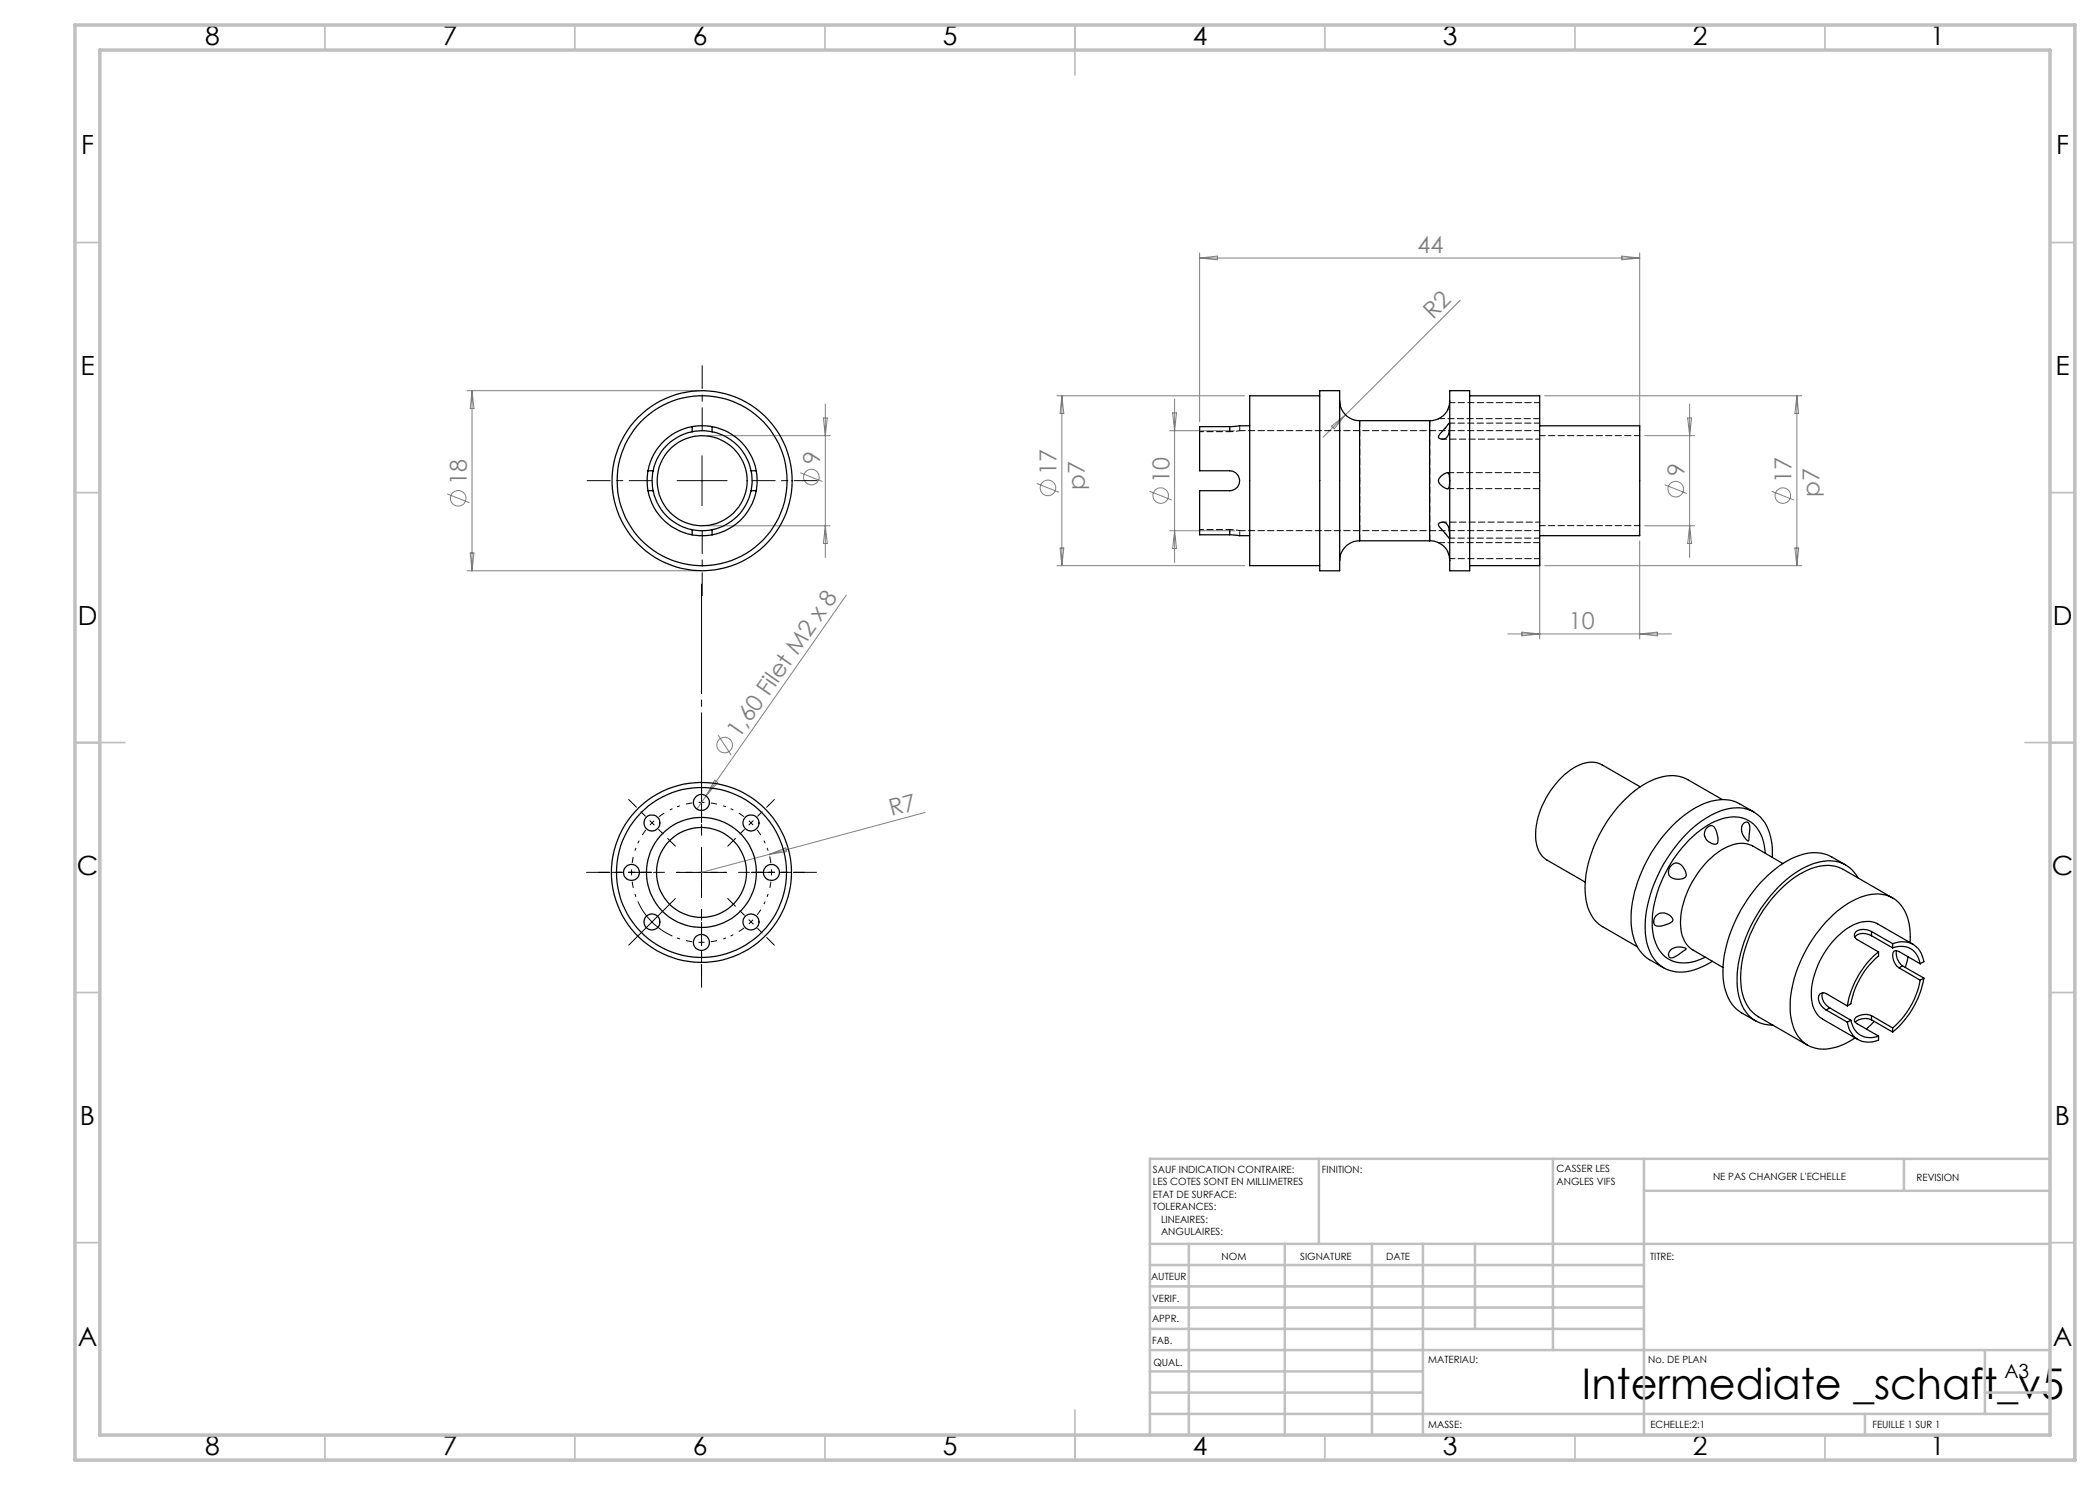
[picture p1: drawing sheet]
<svg xmlns="http://www.w3.org/2000/svg" width="420mm" height="297mm" viewBox="0 0 420 297" stroke-linecap="round" stroke-linejoin="round" font-family="sans-serif">
<g fill="none" stroke="#808080" stroke-width=".2">
<path d="M239.9 50.6v33.7M239.9 51.6h88M239.9 51.6l3.6-.4v.8zM324.4 51.2l3.5 .4-3.5 .4zM327.9 50.6v35.5M93.4 78.1h46M94.4 78.1v36.1M94.4 78.1l.4 3.6h-.7zM211.4 79.2h37.5M212.4 79.2l.4 3.5h-.8zM212.4 79.2v33.9M234.9 79.8v32.7"/>
<path d="M292.1 60l-27.5 27.5M308.9 79.2h51.5M359.4 79.2v33.9M359.4 79.2l.3 3.5h-.7zM89.4 98.8l4.5 1.7M141.4 87.1h24.7M160.1 94.5l4.4 1.8M164.7 83.6h.8l-.4 3.5zM165.1 80.8v30.7M207.4 96.7l4.4 1.8M229.9 98.2l4.5 1.8M233.9 86.1h13"/>
<path d="M234.5 82.6h.8l-.4 3.5zM266.3 85.2l2.8-2.2-2.3 2.8zM328.9 87.1h10M332.9 96.9l4.5 1.8M337.5 83.6h.8l-.4 3.5zM337.9 80.8v30.7M354.3 98.2l4.5 1.8M93.4 114.2h46M94.1 110.6h.7l-.4 3.6zM141.4 105.2h24.7M165.1 105.2l.4 3.5h-.8zM169.3 119l-28.1 40.2"/>
<path d="M211.4 113.1h37.5M212 109.6h.8l-.4 3.5zM233.9 106.1h13M234.9 106.1l.4 3.6h-.8zM307.9 108.7v19.1M308.9 113.1h51.5M327.9 108.2v19.6M328.9 105.2h10M337.9 105.2l.4 3.5h-.8zM359 109.6h.7l-.3 3.5zM301.6 126.8h32.7M304.4 126.4l3.5 .4-3.5 .4z"/>
<path d="M327.9 126.8l3.6-.4v.8zM141.2 159.2l-1.8 2.6M142.9 156l.6 .5-2.3 2.7zM143.6 147l2.6 4M153.8 170.9l3.4-1.3 .1 .7zM153.9 171.1l.1 .7M185 162.5l-44.7 12"/>
<circle cx="91.6" cy="99.7" r="1.55"/>
<circle cx="162.3" cy="95.4" r="1.55"/>
<circle cx="209.6" cy="97.6" r="1.56"/>
<circle cx="232.1" cy="99.1" r="1.56"/>
<circle cx="335.1" cy="97.8" r="1.56"/>
<circle cx="356.6" cy="99.1" r="1.56"/>
<circle cx="144.9" cy="149" r="1.55"/>
</g>
<g fill="none" stroke="#000" stroke-width=".2" stroke-dasharray="30.5 1.3 1.3 1.3" stroke-dashoffset="29.9" stroke-linecap="butt">
<path d="M126.3 174.5a14 14 0 0 0 .9 4.9M126.3 174.5a14 14 0 0 1 .9-4.9M130.4 164.6a14 14 0 0 0-2.8 4.1M130.4 164.6a14 14 0 0 1 4.1-2.9M140.3 160.5a14 14 0 0 0-4.9 .9M140.3 160.5a14 14 0 0 1 4.9 .9M150.2 164.6a14 14 0 0 0-4.1-2.9M150.2 164.6a14 14 0 0 1 2.8 4.1M154.3 174.5a14 14 0 0 0-.9-4.9M154.3 174.5a14 14 0 0 1-.9 4.9M140.3 188.5a14 14 0 0 0 4.9-.9M140.3 188.5a14 14 0 0 1-4.9-.9"/>
<path d="M150.2 184.4a14 14 0 0 0 2.8-4.1M150.2 184.4a14 14 0 0 1-4.1 2.8"/>
</g>
<path d="M135.4 96.1h10M140.4 91.2v9.9M135.3 174.5h10M140.3 169.5v10M127.6 180.3a13.8 13.8 0 0 0 6.9 6.9M133.9 180.9l-7 7" fill="none" stroke="#000" stroke-width=".2"/>
<g fill="none" stroke="#000" stroke-width=".2" stroke-dasharray="30.5 1.3 1.3 1.3">
<path d="M140.3 155.5v-1.6M121.3 174.5h-1.6M126.9 161l-1.2-1.1M131.3 174.5h1.6M133.9 168.1l1.2 1.1M140.3 165.5v1.6M146.7 168.1l-1.2 1.1M149.3 174.5h-1.6M153.7 161l1.2-1.1M159.3 174.5h1.6M126.9 187.9l-1.2 1.1M133.9 180.8l1.2-1.1"/>
<path d="M140.3 193.5v1.6M140.3 183.5v-1.6M146.7 180.8l-1.2-1.1M153.7 187.9l1.2 1.1"/>
</g>
<g fill="none" stroke="#000" stroke-width=".2" stroke-dasharray="30.5 1.3 1.3 1.3" stroke-dashoffset="29.9">
<path d="M126.3 174.5h-5M126.3 174.5h5M130.4 164.6l-3.5-3.6M130.4 164.6l3.5 3.5M140.3 174.5v-5M140.3 174.5h-5M140.3 174.5v5M140.3 174.5h5M140.3 160.5v-5M140.3 160.5v5M150.2 164.6l3.5-3.6M150.2 164.6l-3.5 3.5"/>
<path d="M154.3 174.5h5M154.3 174.5h-5M140.3 188.5v5M140.3 188.5v-5M150.2 184.4l3.5 3.5M150.2 184.4l-3.5-3.6"/>
</g>
<path d="M130.3 174.5h-7.9M140.3 164.5v-8M150.3 174.5h7.9M140.3 184.5v7.9" fill="none" stroke="#000" stroke-width=".2" stroke-dasharray="30.5 1.3 1.3 1.3" stroke-dashoffset="28.4"/>
<path d="M140.3 164.5v-47.7" fill="none" stroke="#000" stroke-width=".2" stroke-dasharray="30.5 1.3 1.3 1.3" stroke-dashoffset="8.6"/>
<path d="M130.4 96.1h-13M140.4 86.1v-13M150.4 96.1h13M140.4 106.1v13M130.3 174.5h-13M150.3 174.5h13M140.3 184.5v13" fill="none" stroke="#000" stroke-width=".2" stroke-dasharray="30.5 1.3 1.3 1.3" stroke-dashoffset="25.9"/>
<g fill="none" stroke="#c0c0c0" stroke-width=".35">
<path d="M65 5v5M115 5v5M165 5v5M215 5v10M265 5v5M315 5v5M365 5v5M15 48.5h5M410 48.5h5M15 98.5h5M410 98.5h5M15 148.5h10"/>
<path d="M405 148.5h10M15 198.5h5M410 198.5h5M15 248.5h5M410 248.5h5M65 287v5M115 287v5M165 287v5M215 282v10M265 287v5M315 287v5M365 287v5"/>
</g>
<g fill="none" stroke="#c0c0c0" stroke-width=".5">
<path d="M263.8 231.8v17M310.6 231.8v38.2M328.8 231.8v55.2M328.8 238.2h81.2M380.8 231.8v6.4M410 231.8h-180v55.2M230 248.8h180M230 257.3h98.8M230 253h98.8M237.8 248.8v38.2M257 248.8v38.2M274.4 248.8v38.2"/>
<path d="M284.6 248.8v38.2M295 248.8v17M230 265.8h98.8M230 261.5h98.8M230 278.5h54.6M230 274.3h54.6M230 270h180M397 278.5h13M397 270v12.8M230 282.8h180M373 282.8v4.2"/>
</g>
<path d="M15 5h400v287h-400zM20 10h390v277h-390z" fill="none" stroke="#c0c0c0" stroke-width=".7"/>
<g fill="none" stroke="#000" stroke-width=".25">
<path d="M263.9 78.1h4v36.1h-4zM263.9 79.2h-14v33.9h14M289.9 78.1h4v36.1h-4zM293.9 79.2h14v33.9h-14M129.6 98.1a10.9 10.9 0 0 0 8.8 8.9M129.6 94.2a11.3 11.3 0 0 0 0 3.9M129.6 98.1h1M129.6 94.2h1M130.6 98.1a9.9 9.9 0 0 0 7.8 7.8M130.6 94.2a9.5 9.5 0 0 0 0 3.9M138.4 86.4a9.9 9.9 0 0 0-7.8 7.8M138.4 85.3a10.9 10.9 0 0 0-8.8 8.9"/>
<path d="M138.4 86.4a9.5 9.5 0 0 1 4 0M138.4 85.3h.1a12 12 0 0 1 3.9 0M138.4 85.3v1.1M142.4 86.4a9.9 9.9 0 0 1 7.8 7.8M142.4 85.3a10.9 10.9 0 0 1 8.8 8.9M142.4 85.3v1.1M150.2 98.1a9.9 9.9 0 0 1-7.8 7.8M150.2 94.2a9.5 9.5 0 0 1 0 3.9M150.2 98.1h1M150.2 94.2h1M151.2 98.1a10.9 10.9 0 0 1-8.8 8.9M151.2 94.2l.1 .1a12 12 0 0 1-.1 3.8"/>
<path d="M249.9 85.2h-2.1l-1.4 .1h-6.5v8.9h6a1.99 1.99 0 0 1 2 1.9 1.99 1.99 0 0 1-2 2h-6v8.9h6.5l1.4 .1h2.1M267.9 80.1a4 4 0 0 0 4 4M271.9 84.1v24.1M271.9 84.1h14M285.9 84.1v24.1M288.3 95.2l.6-.4a.63 .63 0 0 1 .8-.1l.2 .9a2.77 2.77 0 0 1-.3 2.1 2.1 2.1 0 0 1-1.9-1.7zM289.8 84.6l.1 .4a2.95 2.95 0 0 1-.8 2.7l-.9 .1a.51 .51 0 0 1-.5-.4 .51 .51 0 0 1 .2-.5zM289.9 80.1v.2a3.8 3.8 0 0 1-4 3.8M307.9 85.2h20v21.9h-20M138.4 105.9a9.5 9.5 0 0 0 4 0M138.4 107a11.3 11.3 0 0 0 4 0M138.4 105.9v1.1"/>
<path d="M142.4 105.9v1.1M271.9 108.2a3.9 3.9 0 0 0-4 3.9M271.9 108.2h14M285.9 108.2a3.9 3.9 0 0 1 4 3.9M287.8 104.7a1.38 1.38 0 0 1 1.5 0 1.38 1.38 0 0 1 .5 1.4l.1 1.5-1.5-1.7a1.13 1.13 0 0 1-.7-1.2zM328 157.4l-7.6-4.4a5.4 5.4 0 0 0-5.7 .6 16.8 16.8 0 0 0-7.5 14.4 5 5 0 0 0 2.2 4l7.6 4.4M344.5 159.9l-7-4a8.4 8.4 0 0 0-8.1 .6 26.5 26.5 0 0 0-12.4 21.1 8.6 8.6 0 0 0 3.4 7.7l7.1 4.1M334.4 173a1.45 1.45 0 0 1 2.3 .6 1.86 1.86 0 0 1 .4 1.8 2.54 2.54 0 0 1-3.3-.4 1.85 1.85 0 0 1 .6-2zM341.4 165.5a.92 .92 0 0 1 .9-.4 .92 .92 0 0 1 .8 .7l.5 1.7a1.06 1.06 0 0 1-.4 1.3 2.02 2.02 0 0 1-2-1 2.02 2.02 0 0 1 .2-2.3zM348.8 164.6l.3-.2a.75 .75 0 0 1 .9 .9l-.3 2.9a2.77 2.77 0 0 1-1.2-3.3zM350.8 162.4l-2.9-1.6a8.3 8.3 0 0 0-8 .3 27.2 27.2 0 0 0-12.3 15.2 18.5 18.5 0 0 0-.7 11.9 7.3 7.3 0 0 0 3 3.7l2.8 1.7M353.1 170.6a7.7 7.7 0 0 0-3.4-6.5 7.1 7.1 0 0 0-6.6 .1 24 24 0 0 0-11.3 13.3 16.3 16.3 0 0 0-.6 11.2 5.9 5.9 0 0 0 7.4 3.7l2.4-1"/>
<path d="M354.5 171.5a11.1 11.1 0 0 0-2.4-8.1 7.1 7.1 0 0 0-7.8-1.3 22.7 22.7 0 0 0-11 9.8 25.8 25.8 0 0 0-4.2 14.8 8.6 8.6 0 0 0 3.6 6.8 8.1 8.1 0 0 0 7.7-.1l2.1-1.1M356.6 172.7l-6-3.5a5.7 5.7 0 0 0-5.7 .4 18.3 18.3 0 0 0-8.8 15.6 5.5 5.5 0 0 0 2.5 4.8l6 3.5M369.1 173l-2.8-1.6a8.5 8.5 0 0 0-8 .3 27.2 27.2 0 0 0-12.4 15.2 18.2 18.2 0 0 0-.6 11.9 7 7 0 0 0 3 3.8l2.9 1.6M371.6 175.6a6.6 6.6 0 0 0-8.1-3.1 20.5 20.5 0 0 0-10.6 8.2 26.4 26.4 0 0 0-5.4 16.6 8.5 8.5 0 0 0 3.6 6.8l1.8 .8 1.7 .1M378.5 179.6l-9.8-5.7a8.3 8.3 0 0 0-8.2 .6 25.4 25.4 0 0 0-10.8 13.4 18.3 18.3 0 0 0-1 11.7 6.7 6.7 0 0 0 2.9 3.7l9.9 5.8M331.2 183.2a2.07 2.07 0 0 1 3.4 .9 3.9 3.9 0 0 1-3.6 1 1.41 1.41 0 0 1 .2-1.9zM334 190.1a2.87 2.87 0 0 1 3.2-.4l-.1 .2a8.9 8.9 0 0 1-2.9 1.7 .76 .76 0 0 1-.4-1.1zM364.6 198.6a2.46 2.46 0 0 0 1.3 3M374.3 186.3a2.9 2.9 0 0 0-3.1 .1 .95 .95 0 0 0 .2 1.5l4.3 2.5M374.3 187.1a2.49 2.49 0 0 0-3.3 .4M374.3 186.3l4.2 2.4M374.3 187.1l4.2 2.5"/>
<path d="M374.3 186.3v.8M375.7 190.4a17.6 17.6 0 0 0-6.2 10.8M375.7 190.4v.8a16.4 16.4 0 0 0-5.5 9.6l-.7 .4M378.5 188.7a4.3 4.3 0 0 1 6.3 3.6l-.8 .5M378.5 189.6a3.9 3.9 0 0 1 5.5 3.2M378.5 188.7v.9M379.3 190.1v.2a3.2 3.2 0 0 0 1.2 2.9M379.8 193.6l4.2 2.4M380.5 193.2l4.3 2.4M380.5 193.2l-.7 .4M381.6 191.4l-.5 2.1M382 188.5a9.9 9.9 0 0 0-2.8-8.5 7.5 7.5 0 0 0-8-.2 24.6 24.6 0 0 0-11.2 12.7 18.4 18.4 0 0 0-1.4 12.8 6.3 6.3 0 0 0 8 4.3l2.3-.8 2.1-1.2"/>
<path d="M382.6 188.9l-7.1-4.1a6 6 0 0 0-6.2 1 17 17 0 0 0-7 14 5.3 5.3 0 0 0 2.2 4l7.1 4.1M384 192.8l-4.2-2.5-.7-.2a1.05 1.05 0 0 0-.5 1.3 3 3 0 0 0 1.2 2.2M384 196a16.6 16.6 0 0 1-5.5 9.6M384.8 195.6a18 18 0 0 1-6.3 10.8M384.8 195.6l-.8 .4M365.2 202l4.3 2.4M365.9 201.6l4.3 2.4M365.9 201.6l-.7 .4M369.5 201.2l-4.3-2.5a1.04 1.04 0 0 0-1.2 .1 1.04 1.04 0 0 0-.3 1.2 3.1 3.1 0 0 0 1.5 2M369.5 204.4a4.3 4.3 0 0 0 6.2 3.6v-.8M370.2 204a3.9 3.9 0 0 0 5.5 3.2M370.2 204l-.7 .4"/>
<path d="M374.3 204a3.1 3.1 0 0 0-3.2 .4M374.3 203.1a3 3 0 0 0-3.4 .7v.3l.2 .4 .3 .2 4.3 2.5M374.3 204l4.2 2.4M374.3 203.1l4.2 2.5M374.3 203.1v.9M374.8 204.3l-1.5 1.5M378.5 205.6v.8"/>
<circle cx="140.4" cy="96.1" r="17"/>
<circle cx="140.4" cy="96.1" r="9"/>
<circle cx="140.4" cy="96.1" r="18"/>
<circle cx="126.3" cy="174.5" r="1.6"/>
<circle cx="130.4" cy="164.6" r="1.6"/>
<circle cx="140.3" cy="174.5" r="18"/>
<circle cx="140.3" cy="160.5" r="1.6"/>
<circle cx="140.3" cy="174.5" r="17"/>
<circle cx="140.3" cy="174.5" r="11"/>
<circle cx="140.3" cy="174.5" r="9"/>
<circle cx="150.2" cy="164.6" r="1.6"/>
<circle cx="154.3" cy="174.5" r="1.6"/>
<circle cx="130.4" cy="184.4" r="1.59"/>
<circle cx="140.3" cy="188.5" r="1.59"/>
<circle cx="150.2" cy="184.4" r="1.59"/>
</g>
<g fill="none" stroke="#000" stroke-width=".2" stroke-dasharray="1.3 .6">
<path d="M287.7 83.7h20.2M287.7 96.2v-.1M287.9 83.6l-.2 .1M288.6 87.8h-.3M289 85.6l.2-.1M289.4 94.5h.1M289.5 97.7h18.4M289.5 97.7h-.2M289.6 81.9l-.1 .1M289.6 81.9h.1M289.8 84.6h.1M289.9 84.6h.1"/>
<path d="M289.9 86.2l-.1 .1M307.9 94.5h-18.4M288.4 104.4h.1M289.2 106.8l-.2-.2M289.6 110.3v.1M289.9 107.6h.1M289.9 106v.1M289.9 107.6h-.1M289.9 111.6v.1M307.9 108.5h-20.2"/>
</g>
<path d="M247.9 86.1l-2 .2M245.9 105.9l2 .2" fill="none" stroke="#000" stroke-width=".2" stroke-dasharray="1.3 .6" stroke-dashoffset=".6"/>
<path d="M245.9 86.3h-6M245.9 85.3v1M245.9 86.3v-1M247.9 86.1v-1M239.9 105.9h6M245.9 106.9v-1M245.9 105.9v1M247.9 107.1v-1" fill="none" stroke="#000" stroke-width=".2" stroke-dasharray="1.3 .6" stroke-dashoffset=".5"/>
<path d="M288.5 87.8h19.4M307.9 104.4h-19.4" fill="none" stroke="#000" stroke-width=".2" stroke-dasharray="1.3 .6" stroke-dashoffset=".4"/>
<path d="M307.9 84.6h-18M307.9 86.1h-60M307.9 80.5h-18M327.9 87.1h-20M247.9 106.1h60M289.9 107.6h18M289.9 111.7h18M307.9 105.1h20" fill="none" stroke="#000" stroke-width=".2" stroke-dasharray="1.3 .6" stroke-dashoffset=".2"/>
<path d="M285.9 84.1v24M271.9 108.1v-24" fill="none" stroke="#000" stroke-width=".2" stroke-dasharray="1.3 .6" stroke-dashoffset=".1"/>
<text font-size="8.5" x="316.4" y="279.7">Intermediate _schaft_v5</text>
<g font-size="5.3">
<text x="41" y="9">8</text>
<text x="88.5" y="9">7</text>
<text x="138.5" y="9">6</text>
<text x="188.5" y="9">5</text>
<text x="238.5" y="9">4</text>
<text x="288.5" y="9">3</text>
<text x="338.5" y="9">2</text>
<text x="386" y="9">1</text>
<text x="16.2" y="30.7">F</text>
<text x="411.2" y="30.7">F</text>
<text x="16.1" y="75">E</text>
<text x="411.1" y="75">E</text>
<text x="15.5" y="125">D</text>
<text x="410.5" y="125">D</text>
<text x="15.4" y="175">C</text>
<text x="410.4" y="175">C</text>
<text x="16" y="225">B</text>
<text x="411" y="225">B</text>
<text x="15.5" y="269.2">A</text>
<text x="410.5" y="269.2">A</text>
<text x="41" y="291">8</text>
<text x="88.5" y="291">7</text>
<text x="138.5" y="291">6</text>
<text x="188.5" y="291">5</text>
<text x="238.5" y="291">4</text>
<text x="288.5" y="291">3</text>
<text x="338.5" y="291">2</text>
<text x="386" y="291">1</text>
</g>
<g font-size="4.7" fill="#808080">
<text x="283.5" y="50.6">44</text>
<text x="286.6" y="64" transform="rotate(-45 286.6 64)">R2</text>
<text x="164" y="92.8" transform="rotate(-90 164 92.8)">9</text>
<text x="211.3" y="95" transform="rotate(-90 211.3 95)">17</text>
<text x="336.9" y="95.2" transform="rotate(-90 336.9 95.2)">9</text>
<text x="93.4" y="97.1" transform="rotate(-90 93.4 97.1)">18</text>
<text x="216.9" y="97.9" transform="rotate(-90 216.9 97.9)">p7</text>
<text x="233.9" y="96.5" transform="rotate(-90 233.9 96.5)">10</text>
<text x="358.3" y="96.5" transform="rotate(-90 358.3 96.5)">17</text>
<text x="363.9" y="99.5" transform="rotate(-90 363.9 99.5)">p7</text>
<text x="313.8" y="125.8">10</text>
<text x="147.8" y="147.9" transform="rotate(-55 147.8 147.9)">1,60 Filet M2 x 8</text>
<text x="178.3" y="163.2" transform="rotate(-15 178.3 163.2)">R7</text>
</g>
<text font-size="3.9" x="400.9" y="275.5">A3</text>
<g font-size="2">
<text x="230.6" y="234.6">SAUF INDICATION CONTRAIRE:</text>
<text x="230.6" y="237.1">LES COTES SONT EN MILLIMETRES</text>
<text x="230.6" y="239.6">ETAT DE SURFACE:</text>
<text x="264.4" y="234.6">FINITION:</text>
<text x="311.3" y="234.5">CASSER LES</text>
<text x="311.3" y="237">ANGLES VIFS</text>
<text x="342.6" y="236">NE PAS CHANGER L'ECHELLE</text>
<text x="383.3" y="236.2">REVISION</text>
<text x="230.6" y="242.1">TOLERANCES:</text>
<text x="232.2" y="244.6">LINEAIRES:</text>
<text x="232.2" y="247.1">ANGULAIRES:</text>
<text x="244.3" y="252">NOM</text>
<text x="260" y="251.9">SIGNATURE</text>
<text x="277.2" y="251.9">DATE</text>
<text x="330" y="251.9">TITRE:</text>
<text x="230.2" y="256.1">AUTEUR</text>
<text x="230.4" y="260.3">VERIF.</text>
<text x="230.4" y="264.4">APPR.</text>
<text x="230.5" y="268.8">FAB.</text>
<text x="230.7" y="273.1">QUAL.</text>
<text x="285.7" y="272.5">MATERIAU:</text>
<text x="329.6" y="272.5">No. DE PLAN</text>
<text x="285.6" y="285.5">MASSE:</text>
<text x="330.1" y="285.6">ECHELLE:2:1</text>
<text x="374.5" y="285.6">FEUILLE 1 SUR 1</text>
</g>
</svg>
